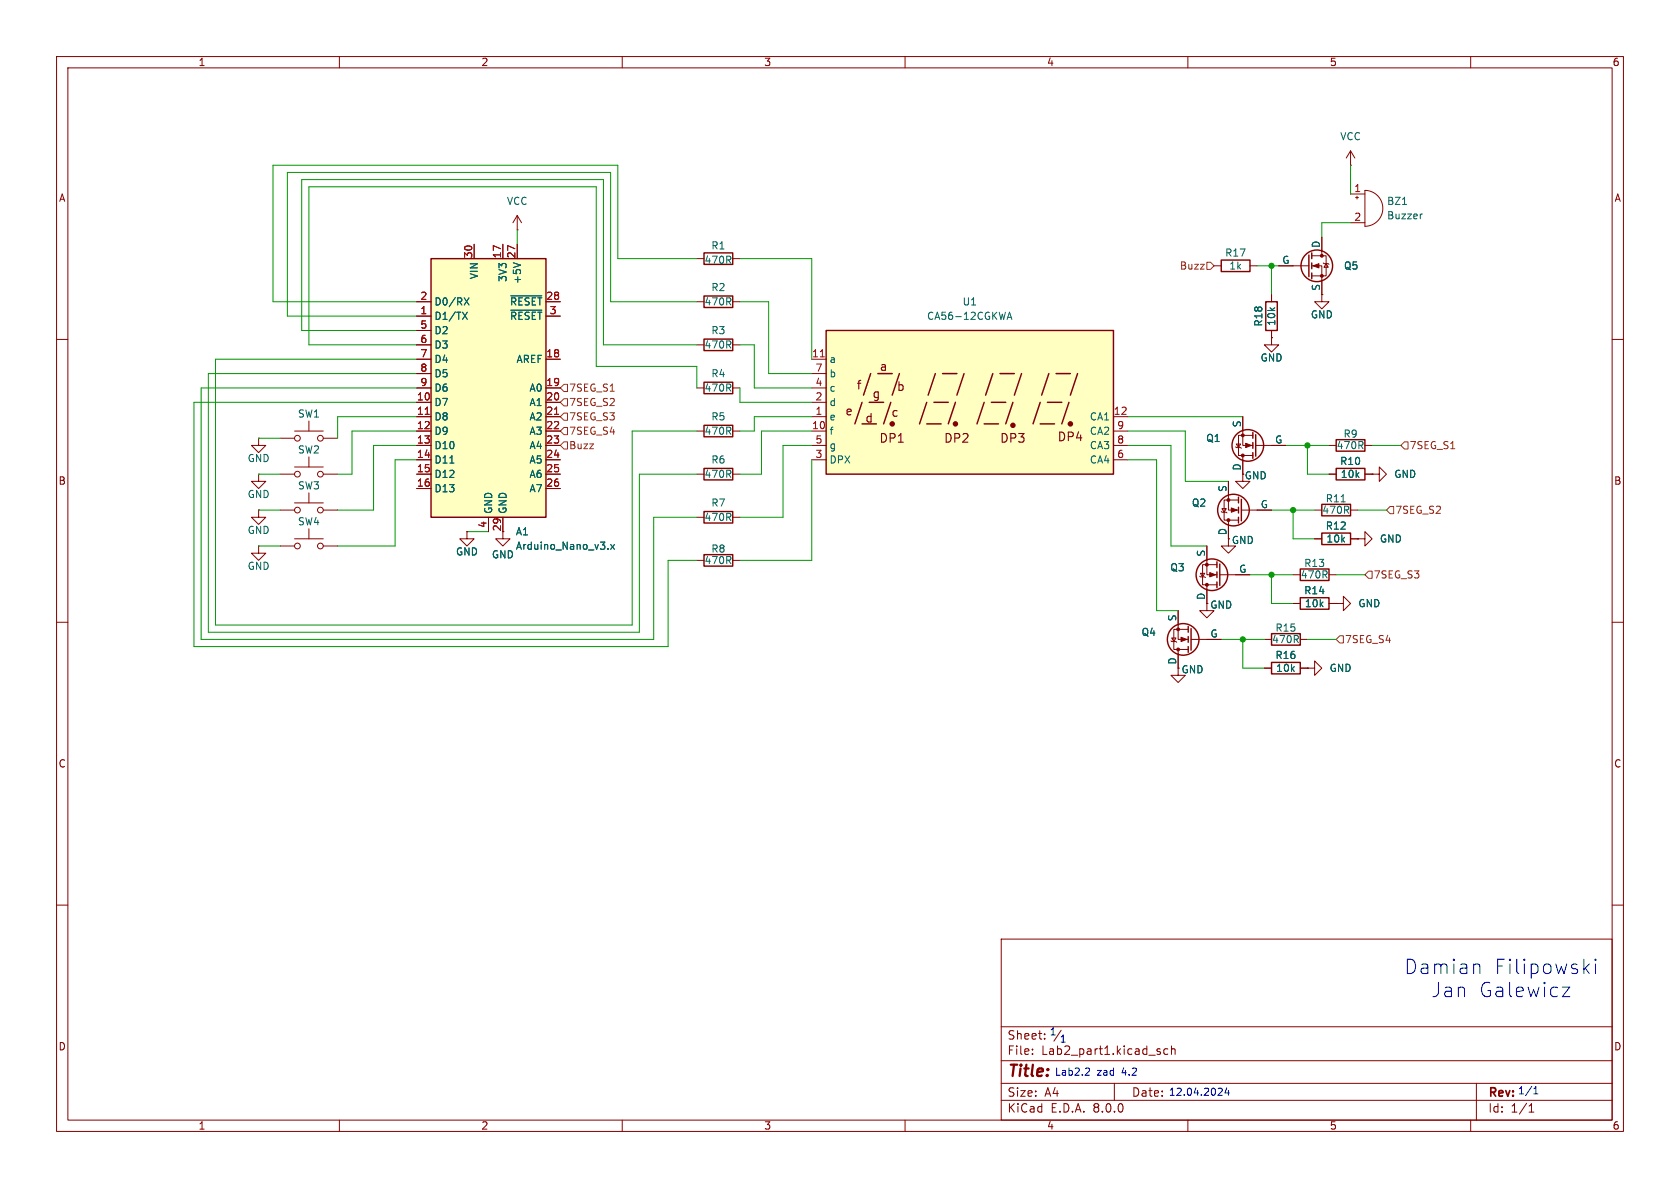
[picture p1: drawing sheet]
<svg xmlns="http://www.w3.org/2000/svg" width="297mm" height="210mm" viewBox="0 0 297 210" stroke-linecap="round" stroke-linejoin="round" font-family="sans-serif">
<g fill="none" stroke="#840000" stroke-width=".18">
<path d="M10 10h277v190h-277zM12 12h273v186h-273zM60 10v2M110 10v2M160 10v2M210 10v2M260 10v2M10 60h2M123.2 53.3h1.3M129.5 53.3h1.3M224.8 52.1v1.2M224.8 58.4v1.3"/>
<path d="M285 60h2M45.7 77.5v1.2h1.3l-1.3 1.3-1.3-1.3h1.3M45.7 77.5h.1M123.2 61h1.3M129.5 61h1.3M45.7 83.8v1.3h1.3l-1.3 1.3-1.3-1.3h1.3M45.7 83.8h.1M45.7 90.2v1.2h1.3l-1.3 1.3-1.3-1.3h1.3M45.7 90.2h.1M232.4 90.2h1.3M232.4 95.3h1.3M238.8 90.2h1.2"/>
<path d="M238.8 95.3h1.2M10 110h2M228.6 106.7h1.3M234.9 106.7h1.3M236.2 106.7h1.3v-1.3l1.3 1.3-1.3 1.3v-1.3M236.2 106.7h.1M285 110h2M10 160h2M285 160h2M177 166h108v32h-108zM60 198v2M110 198v2"/>
<path d="M160 198v2M177 194.5h108M177 191.5h108M177 187.5h108M177 181.5h108M182.5 186.3v.1M182.5 185.5v.1M184.7 183.6v.1M184.7 182.8v.1M187.6 182.1l-1.3 2M197 191.5v3M205.1 186v.3"/>
<path d="M206.5 185.5l-.5-.1-.3 .3v.4l.2 .2h.6M207.1 185.5l.2-.1 .4 .1v.9M207.1 184.9v1.5M210 198v2M260 198v2M261 191.5v6.5M270.3 196.6h.9M270.3 195.5l.4-.4v1.5"/>
</g>
<path d="M124.5 59.9h5v2.1h-5zM124.5 52.3h5v2.1h-5zM223.8 53.3h2v5.1h-2zM233.7 89.2h5.1v2h-5.1zM233.7 94.2h5.1v2.1h-5.1zM229.9 105.7h5v2h-5z" fill="none" stroke="#840000" stroke-width=".25"/>
<path d="M237.1 88.7h.7" fill="none" stroke="#006464" stroke-width=".18"/>
<path d="M146 58.4h50.8v25.4h-50.8z" fill="#ffffc2"/>
<g fill="none" stroke="#840000" stroke-width=".25">
<path d="M124.5 44.7h5v2h-5zM146 58.4h50.8v25.4h-50.8zM215.9 46h5.1v2h-5.1zM124.5 75.2h5v2h-5zM124.5 67.6h5v2h-5zM152.4 71.1l-1.3 3.8M152.4 74.9h2.5M153.7 71.1h2.5M153.9 66l-1.2 3.9M155.2 66h2.5M157.5 71.1l-1.3 3.8M159 66l-1.3 3.9"/>
<path d="M163.8 74.9h2.6M163.8 71.1l-1.2 3.8M165.1 71.1h2.5M165.4 66l-1.3 3.9M166.6 66h2.6M168.9 71.1l-1.3 3.8M170.4 66l-1.2 3.9M174 74.9h2.5M174 71.1l-1.3 3.8M175.3 71.1h2.5M175.5 66l-1.3 3.9M176.8 66h2.5"/>
<path d="M179.1 71.1l-1.3 3.8M180.6 66l-1.3 3.9M183.9 74.9h2.5M183.9 71.1l-1.3 3.8M185.2 71.1h2.5M185.4 66l-1.3 3.9M186.7 66h2.5M189 71.1l-1.3 3.8M190.5 66l-1.3 3.9M236.2 77.7h5.1v2.1h-5.1zM124.5 90.4h5v2.1h-5zM124.5 98h5v2.1h-5z"/>
<path d="M124.5 82.8h5v2h-5zM215.1 99.3v1M215.6 99.7v3.8M218.9 87.9v1M218.9 89.7v1M218.9 91.4v1.1M219.5 88.3v3.8M236.2 82.8h5.1v2h-5.1zM210.1 110.7v1.1M210.1 112.5v1M210.1 114.3v1M210.6 111.1v3.8"/>
<path d="M215.1 101.1v1M215.1 102.9v1M224.8 112h5.1v2h-5.1zM224.8 117.1h5.1v2h-5.1zM229.9 100.6h5v2h-5z"/>
<circle cx="218.1" cy="90.2" r="2.79"/>
<circle cx="209.2" cy="113" r="2.79"/>
<circle cx="214.2" cy="101.6" r="2.79"/>
</g>
<g fill="#840000" stroke="#840000" stroke-width=".25">
<circle cx="157.7" cy="74.9" r=".36"/>
<circle cx="168.9" cy="74.9" r=".36"/>
<circle cx="179.1" cy="75.2" r=".36"/>
<circle cx="189.2" cy="74.9" r=".36"/>
</g>
<g fill="none" stroke="#840000" stroke-width=".18">
<path d="M91.4 38.1l-.7 1.3M91.4 38.1v2.5M91.4 38.1l.8 1.3M238.8 29.2h.1M238.8 26.7l-.8 1.2M238.8 26.7v2.5M238.8 26.7l.7 1.2M238.8 34.3h2.5M238.8 39.4h2.5M239.6 34.9h.6M239.9 34.7v.5M241.3 33.7a3.2 3.2 0 0 1 3.2 3.1 3.2 3.2 0 0 1-3.2 3.2z"/>
<path d="M91.4 40.6h.1M123.2 45.7h1.3M129.5 45.7h1.3M214.6 47h1.3M221 47h1.2M224.8 59.7v1.3h1.3l-1.3 1.2-1.3-1.2h1.3M224.8 59.7h.1M233.7 52.1v1.2h1.2l-1.2 1.3-1.3-1.3h1.3M233.7 52.1h.1M123.2 76.2h1.3M123.2 68.6h1.3M129.5 76.2h1.3"/>
<path d="M129.5 68.6h1.3M143.5 73.7h2.5M143.5 76.2h2.5M143.5 63.5h2.5M143.5 71.1h2.5M143.5 68.6h2.5M143.5 78.7h2.5M143.5 66h2.5M196.8 73.7h2.6M196.8 76.2h2.6M196.8 78.7h2.6M234.9 78.7h1.3"/>
<path d="M241.3 78.7h1.3M45.7 96.5v1.3h1.3l-1.3 1.3-1.3-1.3h1.3M45.7 96.5h.1M49.5 96.5h2.6M52.1 95.3h5M54.6 93.5v1.8M57.1 96.5h2.6M82.5 94v1.3h1.3l-1.3 1.2-1.2-1.2h1.2M82.5 94h.1M88.9 94v1.3h1.3l-1.3 1.2-1.3-1.2h1.3M123.2 91.4h1.3M123.2 99.1h1.3"/>
<path d="M123.2 83.8h1.3M129.5 91.4h1.3M129.5 99.1h1.3M129.5 83.8h1.3M143.5 81.3h2.5M196.8 81.3h2.6M213.4 96.5v5.1h1.7M215.1 99.8h-2.5v3.6h2.5M215.9 90.4l.1 .2h.8l.1 .1M216 89.9h.8l-.4 .7zM217.2 91.9v4.6h1.2l-1.2 1.3-1.3-1.3h1.3M217.2 85.1v5.1h1.7"/>
<path d="M218.9 88.4h-2.5v3.5h2.5M219.5 90.2h5.3M219.7 83.8v1.3h1.3l-1.3 1.3-1.3-1.3h1.3M234.9 83.8h1.3M240 95.3h1.3v-1.3l1.3 1.3-1.3 1.2v-1.2M240 95.3h.1M241.3 83.8h1.3M242.6 83.8h1.2v-1.2l1.3 1.2-1.3 1.3v-1.3M242.6 83.8h.1M207 113.3l.1 .1h.8l.1 .1M207.1 112.8h.8l-.4 .6zM208.3 108v5h1.8"/>
<path d="M208.3 114.8v4.6h1.2l-1.2 1.3-1.3-1.3h1.3M210.1 111.3h-2.6v3.5h2.6M210.6 113h5.3M212.1 101.9l.1 .1h.8l.1 .1M212.2 101.3h.8l-.4 .7zM213.4 103.4v4.6h1.2l-1.2 1.2-1.3-1.2h1.3M215.6 101.6h5.4M223.5 113h1.3M223.5 118.1h1.3M228.6 101.6h1.3M229.9 113h1.2M229.9 118.1h1.2"/>
<path d="M231.1 118.1h1.3v-1.3l1.3 1.3-1.3 1.3v-1.3M231.1 118.1h.1M234.9 101.6h1.3"/>
<circle cx="52.6" cy="96.5" r=".51"/>
<circle cx="56.6" cy="96.5" r=".51"/>
</g>
<path d="M145 63.1h.7" fill="none" stroke="#a90000" stroke-width=".18"/>
<path d="M247.9 36.1h.8M251.5 37.8l-.3 .1M178 56.5l.5-1.3 .4 1.3M178.2 56.1h.6" fill="none" stroke="#006464" stroke-width=".18"/>
<g fill="#840000" stroke="#840000" stroke-width=".18">
<path d="M213.9 101.2l1 .4-1 .4z"/>
<path d="M217.7 89.8l1 .4-1 .4z"/>
<path d="M208.8 112.6l1 .4-1 .4z"/>
<circle cx="213.4" cy="99.8" r=".25"/>
<circle cx="213.4" cy="103.4" r=".25"/>
<circle cx="217.2" cy="88.4" r=".25"/>
<circle cx="217.2" cy="91.9" r=".25"/>
<circle cx="208.3" cy="111.3" r=".25"/>
<circle cx="208.3" cy="114.8" r=".25"/>
</g>
<path d="M76.2 45.7h20.3v45.7h-20.3z" fill="#ffffc2"/>
<g fill="none" stroke="#840000" stroke-width=".25">
<path d="M76.2 45.7h20.3v45.7h-20.3zM231.4 45.1v3.8M231.9 44.7v1M231.9 46.5v1M231.9 48.3v1M221.5 76.5v1M221.5 78.2v1M222 76.8v3.8M221.5 80v1"/>
<circle cx="232.8" cy="47" r="2.79"/>
<circle cx="220.6" cy="78.7" r="2.79"/>
</g>
<g fill="none" stroke="#840000" stroke-width=".18">
<path d="M73.7 55.9h2.5M73.7 53.3h2.5M73.7 58.4h2.5M83.8 43.2v2.5M88.9 43.2v2.5M91.4 43.2v2.5M96.5 55.9h2.6M96.5 53.3h2.6M224.8 59.7h.1M224.8 52.1v1.2M224.8 58.4v1.3M226.1 47h5.3"/>
<path d="M231.9 47h1.8v5.1M231.9 45.2h2.5v3.6h-2.5M233.7 52.1h.1M233.7 41.9v3.3M233.9 46.5l.2 .1h.7l.1 .1M234.4 46.6l.4 .6h-.7zM49.5 77.5h2.6M52.1 76.2h5M54.6 74.4v1.8M57.1 77.5h2.6M73.7 71.1h2.5M73.7 73.7h2.5"/>
<path d="M73.7 76.2h2.5M73.7 78.7h2.5M73.7 63.5h2.5M73.7 68.6h2.5M73.7 61h2.5M73.7 66h2.5M96.5 71.1h2.6M96.5 73.7h2.6M96.5 76.2h2.6M96.5 78.7h2.6M96.5 63.5h2.6M96.5 68.6h2.6"/>
<path d="M218.4 79l.2 .1h.7l.2 .1M218.6 78.5h.7l-.4 .6zM219.7 73.7v5h1.8M221.5 77h-2.6v3.5h2.6M222 78.7h5.3M49.5 83.8h2.6M49.5 90.2h2.6M52.1 82.6h5M52.1 88.9h5M54.6 80.8v1.8M54.6 87.1v1.8M57.1 83.8h2.6"/>
<path d="M57.1 90.2h2.6M73.7 81.3h2.5M73.7 83.8h2.5M73.7 86.4h2.5M82.5 94h.1M86.4 91.4v2.6M88.9 91.4v2.6M96.5 81.3h2.6M96.5 83.8h2.6M96.5 86.4h2.6M213.4 96.5v2.6M217.2 85.1v2.5"/>
<path d="M217.2 92.7v2.6M219.7 80.5v3.3M222.2 90.2h2.6M232.4 95.3h1.3M234.9 83.8h1.3M238.8 95.3h1.2M240 95.3h.1M241.3 83.8h1.3M242.6 83.8h.1M208.3 108v2.5M208.3 115.6v2.5M213.4 104.1v2.6"/>
<path d="M213.4 113h2.5M218.4 101.6h2.6M223.5 118.1h1.3M228.6 106.7h1.3M229.9 118.1h1.2M231.1 118.1h.1M234.9 106.7h1.3M236.2 106.7h.1"/>
<circle cx="52.6" cy="77.5" r=".51"/>
<circle cx="56.6" cy="77.5" r=".51"/>
<circle cx="52.6" cy="90.2" r=".51"/>
<circle cx="52.6" cy="83.8" r=".51"/>
<circle cx="56.6" cy="83.8" r=".51"/>
<circle cx="56.6" cy="90.2" r=".51"/>
</g>
<path d="M81.8 55.2l.8 1.3M82.1 52.6l.8 1.3M82.6 55.2l-.8 1.3M82.9 52.6l-.8 1.3M90.3 52.3h5.5M90.3 54.8h5.5M90.7 46.4l1.3 .5M79.5 81.9h.8M107.5 97v.1M108 96.3l.6 .8M108.6 96.3l-.6 .8" fill="none" stroke="#006464" stroke-width=".18"/>
<path d="M75.2 73.2h.7M98 73.2h.8" fill="none" stroke="#a90000" stroke-width=".18"/>
<g fill="#840000" stroke="#840000" stroke-width=".18">
<path d="M232.2 47l1-.4v.8z"/>
<path d="M220.2 78.4l1 .3-1 .4z"/>
<circle cx="233.7" cy="48.8" r=".25"/>
<circle cx="233.7" cy="45.2" r=".25"/>
<circle cx="219.7" cy="77" r=".25"/>
<circle cx="219.7" cy="80.5" r=".25"/>
</g>
<path d="M213.4 46.4h.6l.6 .6-.6 .6h-.6zM99.1 73.7l.6-.7h.6v1.3h-.6zM99.1 68.6l.6-.7h.6v1.3h-.6zM99.1 78.7l.6-.6h.6v1.3h-.6zM99.7 70.5h.6v1.3h-.6l-.6-.7zM99.7 75.6h.6v1.2h-.6l-.6-.6zM247.6 78.7l.7-.6h.6v1.3h-.6zM245.7 89.5h.7v1.3h-.7l-.6-.6zM236.9 112.4h.6v1.3h-.6l-.7-.7zM241.9 101h.7v1.2h-.7l-.6-.6z" fill="none" stroke="#725600" stroke-width=".18"/>
<g fill="none" stroke="#0000c2" stroke-width=".18">
<path d="M261.3 170.4l.3 .4v1.3M276.2 174.5h1.3l-1.3 1.7h1.3M280.2 171.1l.8 1M281 170.4l-1 1M282.1 169.6v.2M282.1 170.4v1.7M282.1 169.6l-.2 .1 .2 .1M282.1 169.6l.1 .1-.1 .1M192.1 188.8l.4 .1 .1 .3-.8 .9h.8M215.8 192.4l.3 .2-.1 .3-.7 .7h.8M216.9 192.3l-.3 .9h.8M217.2 192.8v.8"/>
<path d="M271.2 193.4h.7M271.2 192.5l.3-.4v1.3"/>
</g>
<g fill="none" stroke="#009600" stroke-width=".18">
<path d="M238.8 39.4h-5.1v2.5M238.8 29.2v5.1M73.7 58.4h-20.4v-26.6h53.4v29.2h16.5M91.4 40.6v2.6M123.2 45.7h-14v-16.5h-60.9v24.1h25.4M123.2 53.3h-15.3v-22.8h-57.1v25.4h22.9M130.8 53.3h5.1v12.7h7.6M130.8 45.7h12.7v17.8M222.2 47h3.9M224.8 47v5.1M45.7 77.5h3.8M73.7 66h-36.9v45.8h76.2v-28h10.2"/>
<path d="M73.7 68.6h-38.1v44.4h80v-21.6h7.6M73.7 63.5h-35.6v47h73.7v-34.3h11.4M73.7 71.1h-39.4v43.2h83.8v-15.2h5.1M73.7 61h-19.1v-28h50.8v31.8h17.8v3.8M73.7 78.7h-7.7v11.5h-6.3M73.7 76.2h-11.5v7.6h-2.5M73.7 73.7h-14v3.8M130.8 61h2.5v7.6h10.2M130.8 68.6v2.5h12.7M143.5 76.2h-8.9v7.6h-3.8M143.5 78.7h-5.1v12.7h-7.6M143.5 73.7h-10.2v2.5h-2.5"/>
<path d="M199.4 78.7h7.6v17.8h6.4M199.4 76.2h10.1v8.9h7.7M199.4 73.7h20.3M227.3 78.7h7.6M231.1 78.7v5.1h3.8M242.6 78.7h5M45.7 90.2h3.8M45.7 96.5h3.8M45.7 83.8h3.8M73.7 81.3h-3.9v15.2h-10.1M82.5 94h3.9M143.5 81.3v17.8h-12.7"/>
<path d="M199.4 81.3h5.1v26.7h3.8M224.8 90.2h7.6M228.6 90.2v5.1h3.8M240 90.2h5.1M215.9 113h7.6M219.7 113v5.1h3.8M221 101.6h7.6M224.8 101.6v5.1h3.8M231.1 113h5.1M236.2 101.6h5.1"/>
</g>
<g fill="#009600" stroke="#009600" stroke-width=".18">
<circle cx="228.6" cy="90.2" r=".46"/>
<circle cx="224.8" cy="101.6" r=".46"/>
<circle cx="219.7" cy="113" r=".46"/>
<circle cx="231.1" cy="78.7" r=".46"/>
<circle cx="224.8" cy="47" r=".46"/>
</g>
<g font-size="3.5" fill="#0000c2">
<text x="248.2" y="172.4">Damian</text>
<text x="264.1" y="172.4">Filipowski</text>
<text x="253" y="176.5">Jan</text>
<text x="261.4" y="176.5">Galewicz</text>
</g>
<text font-size="2.8" fill="#840000" x="178" y="190.9">Title:</text>
<g font-size="2.1" fill="#840000">
<text x="155.4" y="65.8">a</text>
<text x="151.3" y="69.1">f</text>
<text x="154.1" y="70.6">g</text>
<text x="158.4" y="69.4">b</text>
<text x="149.3" y="73.7">e</text>
<text x="152.8" y="75">d</text>
<text x="157.5" y="73.9">c</text>
<text x="155.4" y="78.5">DP1</text>
<text x="166.8" y="78.5">DP2</text>
<text x="176.7" y="78.5">DP3</text>
<text x="186.8" y="78.3">DP4</text>
<text x="178" y="184">Sheet:</text>
<text x="178" y="186.7">File:</text>
<text x="184.1" y="186.7">Lab2_part1.kicad_sch</text>
<text x="178" y="196.9">KiCad</text>
<text x="178" y="194.1">Size:</text>
<text x="184.7" y="194.1">A4</text>
<text x="185.7" y="196.9">E.D.A.</text>
<text x="193.3" y="196.9">8.0.0</text>
<text x="200" y="194.1">Date:</text>
<text x="263" y="194.3">Rev:</text>
<text x="263" y="196.9">Id:</text>
<text x="267.1" y="196.9">1/1</text>
</g>
<g font-size="1.8" fill="#840000">
<text x="35" y="11.9">1</text>
<text x="85" y="11.9">2</text>
<text x="135" y="11.9">3</text>
<text x="185" y="11.9">4</text>
<text x="235" y="11.9">5</text>
<text x="285" y="11.9">6</text>
<text x="10.3" y="35.9">A</text>
<text x="285.3" y="35.9">A</text>
<text x="10.3" y="85.9">B</text>
<text x="220" y="84.9">GND</text>
<text x="285.3" y="85.9">B</text>
<text x="217.7" y="96.4">GND</text>
<text x="213.9" y="107.8">GND</text>
<text x="208.8" y="119.2">GND</text>
<text x="10.3" y="135.9">C</text>
<text x="285.3" y="135.9">C</text>
<text x="10.3" y="185.9">D</text>
<text x="285.3" y="185.9">D</text>
<text x="35" y="199.9">1</text>
<text x="85" y="199.9">2</text>
<text x="135" y="199.9">3</text>
<text x="185" y="199.9">4</text>
<text x="235" y="199.9">5</text>
<text x="285" y="199.9">6</text>
</g>
<g font-size="1.8" fill="#006464">
<text x="236.8" y="25">VCC</text>
<text x="89.5" y="36.4">VCC</text>
<text x="245.1" y="36.4">BZ1</text>
<text x="245.1" y="39">Buzzer</text>
<text x="124.4" y="46.8">470R</text>
<text x="125.7" y="44.3">R1</text>
<text x="216.5" y="45.6">R17</text>
<text x="217.2" y="47.9">1k</text>
<text x="226.6" y="46.7">G</text>
<text x="233.4" y="43.9" transform="rotate(-90 233.4 43.9)">D</text>
<text x="237.5" y="47.9">Q5</text>
<text x="84.7" y="49.5" transform="rotate(-90 84.7 49.5)">VIN</text>
<text x="89.8" y="49.9" transform="rotate(-90 89.8 49.9)">3V3</text>
<text x="92.3" y="50.3" transform="rotate(-90 92.3 50.3)">+5V</text>
<text x="125.7" y="51.7">R2</text>
<text x="233.4" y="51.5" transform="rotate(-90 233.4 51.5)">S</text>
<text x="76.7" y="56.7">D1/TX</text>
<text x="76.7" y="54.2">D0/RX</text>
<text x="76.7" y="59.3">D2</text>
<text x="90.1" y="54.2">~{RESET}</text>
<text x="90.1" y="56.7">~{RESET}</text>
<text x="124.4" y="54.2">470R</text>
<text x="125.7" y="59.3">R3</text>
<text x="163.8" y="56.7">CA56-12CGKWA</text>
<text x="170.1" y="54.2">U1</text>
<text x="223.4" y="57.8" transform="rotate(-90 223.4 57.8)">R18</text>
<text x="225.7" y="57.7" transform="rotate(-90 225.7 57.7)">10k</text>
<text x="231.6" y="56.5">GND</text>
<text x="76.7" y="61.8">D3</text>
<text x="76.7" y="64.4">D4</text>
<text x="91.2" y="64.4">AREF</text>
<text x="124.4" y="61.8">470R</text>
<text x="146.6" y="64.4">a</text>
<text x="222.8" y="64.1">GND</text>
<text x="76.7" y="72">D7</text>
<text x="76.7" y="66.9">D5</text>
<text x="76.7" y="69.4">D6</text>
<text x="93.5" y="69.4">A0</text>
<text x="93.5" y="72">A1</text>
<text x="124.4" y="69.4">470R</text>
<text x="125.7" y="66.9">R4</text>
<text x="146.6" y="72">d</text>
<text x="146.6" y="69.4">c</text>
<text x="146.6" y="66.9">b</text>
<text x="52.6" y="74">SW1</text>
<text x="76.7" y="74.5">D8</text>
<text x="76.7" y="77.1">D9</text>
<text x="93.5" y="74.5">A2</text>
<text x="93.5" y="77.1">A3</text>
<text x="124.4" y="77.1">470R</text>
<text x="125.7" y="74.5">R5</text>
<text x="146.6" y="74.5">e</text>
<text x="146.6" y="77.1">f</text>
<text x="192.6" y="74.5">CA1</text>
<text x="192.6" y="77.1">CA2</text>
<text x="219.5" y="75.6" transform="rotate(-90 219.5 75.6)">S</text>
<text x="237.4" y="77.6">R9</text>
<text x="43.7" y="81.9">GND</text>
<text x="52.6" y="80.4">SW2</text>
<text x="76.7" y="79.6">D10</text>
<text x="76.7" y="82.1">D11</text>
<text x="93.5" y="79.6">A4</text>
<text x="93.5" y="82.1">A5</text>
<text x="125.7" y="82.1">R6</text>
<text x="146.6" y="82.1">DPX</text>
<text x="146.6" y="79.6">g</text>
<text x="192.6" y="82.1">CA4</text>
<text x="192.6" y="79.6">CA3</text>
<text x="213.1" y="78.3">Q1</text>
<text x="219.5" y="83.3" transform="rotate(-90 219.5 83.3)">D</text>
<text x="225.3" y="78.5">G</text>
<text x="236.2" y="79.6">470R</text>
<text x="236.8" y="82.4">R10</text>
<text x="43.7" y="88.2">GND</text>
<text x="52.6" y="86.7">SW3</text>
<text x="76.7" y="84.7">D12</text>
<text x="76.7" y="87.2">D13</text>
<text x="93.5" y="84.7">A6</text>
<text x="93.5" y="87.2">A7</text>
<text x="124.4" y="84.7">470R</text>
<text x="125.7" y="89.8">R7</text>
<text x="210.6" y="89.8">Q2</text>
<text x="216.9" y="87.1" transform="rotate(-90 216.9 87.1)">S</text>
<text x="222.8" y="89.9">G</text>
<text x="234.3" y="89">R11</text>
<text x="236.9" y="84.7">10k</text>
<text x="246.4" y="84.7">GND</text>
<text x="43.7" y="94.6">GND</text>
<text x="52.6" y="93.1">SW4</text>
<text x="87.2" y="90.9" transform="rotate(-90 87.2 90.9)">GND</text>
<text x="89.8" y="90.9" transform="rotate(-90 89.8 90.9)">GND</text>
<text x="91.1" y="94.8">A1</text>
<text x="124.4" y="92.3">470R</text>
<text x="216.9" y="94.7" transform="rotate(-90 216.9 94.7)">D</text>
<text x="233.7" y="91">470R</text>
<text x="234.3" y="93.8">R12</text>
<text x="43.7" y="100.9">GND</text>
<text x="80.5" y="98.4">GND</text>
<text x="86.9" y="98.9">GND</text>
<text x="91.1" y="97.4">Arduino_Nano_v3.x</text>
<text x="124.4" y="99.9">470R</text>
<text x="125.7" y="97.9">R8</text>
<text x="206.8" y="101.2">Q3</text>
<text x="213.1" y="98.5" transform="rotate(-90 213.1 98.5)">S</text>
<text x="219" y="101.3">G</text>
<text x="230.5" y="100.4">R13</text>
<text x="234.4" y="96.1">10k</text>
<text x="243.8" y="96.1">GND</text>
<text x="213.1" y="106.1" transform="rotate(-90 213.1 106.1)">D</text>
<text x="229.9" y="102.5">470R</text>
<text x="230.5" y="105.3">R14</text>
<text x="230.6" y="107.5">10k</text>
<text x="240" y="107.5">GND</text>
<text x="201.7" y="112.6">Q4</text>
<text x="208" y="109.9" transform="rotate(-90 208 109.9)">S</text>
<text x="213.9" y="112.8">G</text>
<text x="224.8" y="113.9">470R</text>
<text x="225.4" y="111.9">R15</text>
<text x="208" y="117.6" transform="rotate(-90 208 117.6)">D</text>
<text x="225.4" y="116.7">R16</text>
<text x="225.5" y="119">10k</text>
<text x="235" y="119">GND</text>
</g>
<g font-size="1.8" fill="#a90000">
<text x="239.3" y="34">1</text>
<text x="239.3" y="39.1">2</text>
<text x="83.6" y="45.8" transform="rotate(-90 83.6 45.8)">30</text>
<text x="88.6" y="45.8" transform="rotate(-90 88.6 45.8)">17</text>
<text x="91.2" y="45.8" transform="rotate(-90 91.2 45.8)">27</text>
<text x="74.2" y="53.1">2</text>
<text x="96.5" y="53.1">28</text>
<text x="74.2" y="55.6">1</text>
<text x="74.2" y="58.2">5</text>
<text x="97.1" y="55.6">3</text>
<text x="74.2" y="60.7">6</text>
<text x="74.2" y="63.2">7</text>
<text x="74.2" y="65.8">8</text>
<text x="96.5" y="63.2">18</text>
<text x="143.5" y="63.2">11</text>
<text x="144.1" y="65.8">7</text>
<text x="73.6" y="70.9">10</text>
<text x="74.2" y="68.3">9</text>
<text x="96.5" y="68.3">19</text>
<text x="96.5" y="70.9">20</text>
<text x="144.1" y="70.9">2</text>
<text x="144.1" y="68.3">4</text>
<text x="73.6" y="73.4">11</text>
<text x="73.6" y="75.9">12</text>
<text x="96.5" y="73.4">21</text>
<text x="96.5" y="75.9">22</text>
<text x="143.5" y="75.9">10</text>
<text x="144.1" y="73.4">1</text>
<text x="196.8" y="73.4">12</text>
<text x="197.4" y="75.9">9</text>
<text x="73.6" y="78.5">13</text>
<text x="73.6" y="81">14</text>
<text x="73.6" y="83.6">15</text>
<text x="96.5" y="78.5">23</text>
<text x="96.5" y="81">24</text>
<text x="96.5" y="83.6">25</text>
<text x="144.1" y="81">3</text>
<text x="144.1" y="78.5">5</text>
<text x="197.4" y="81">6</text>
<text x="197.4" y="78.5">8</text>
<text x="73.6" y="86.1">16</text>
<text x="96.5" y="86.1">26</text>
<text x="86.1" y="93.4" transform="rotate(-90 86.1 93.4)">4</text>
<text x="88.6" y="94" transform="rotate(-90 88.6 94)">29</text>
</g>
<g font-size="1.8" fill="#725600">
<text x="208.5" y="47.9">Buzz</text>
<text x="100.5" y="72">7SEG_S2</text>
<text x="100.5" y="69.4">7SEG_S1</text>
<text x="100.5" y="74.5">7SEG_S3</text>
<text x="100.5" y="77.1">7SEG_S4</text>
<text x="100.5" y="79.6">Buzz</text>
<text x="249.1" y="79.6">7SEG_S1</text>
<text x="246.6" y="91">7SEG_S2</text>
<text x="242.8" y="102.5">7SEG_S3</text>
<text x="237.7" y="113.9">7SEG_S4</text>
</g>
<g font-size="1.8" fill="#0000c2">
<text x="185.5" y="183.2">1</text>
<text x="187.3" y="184.5">1</text>
<text x="186.4" y="190.4">Lab2.2</text>
<text x="193.9" y="190.4">zad</text>
<text x="198.4" y="190.4">4.2</text>
<text x="206.5" y="193.9">12.04.2024</text>
<text x="268.3" y="193.7">1/1</text>
</g>
</svg>
